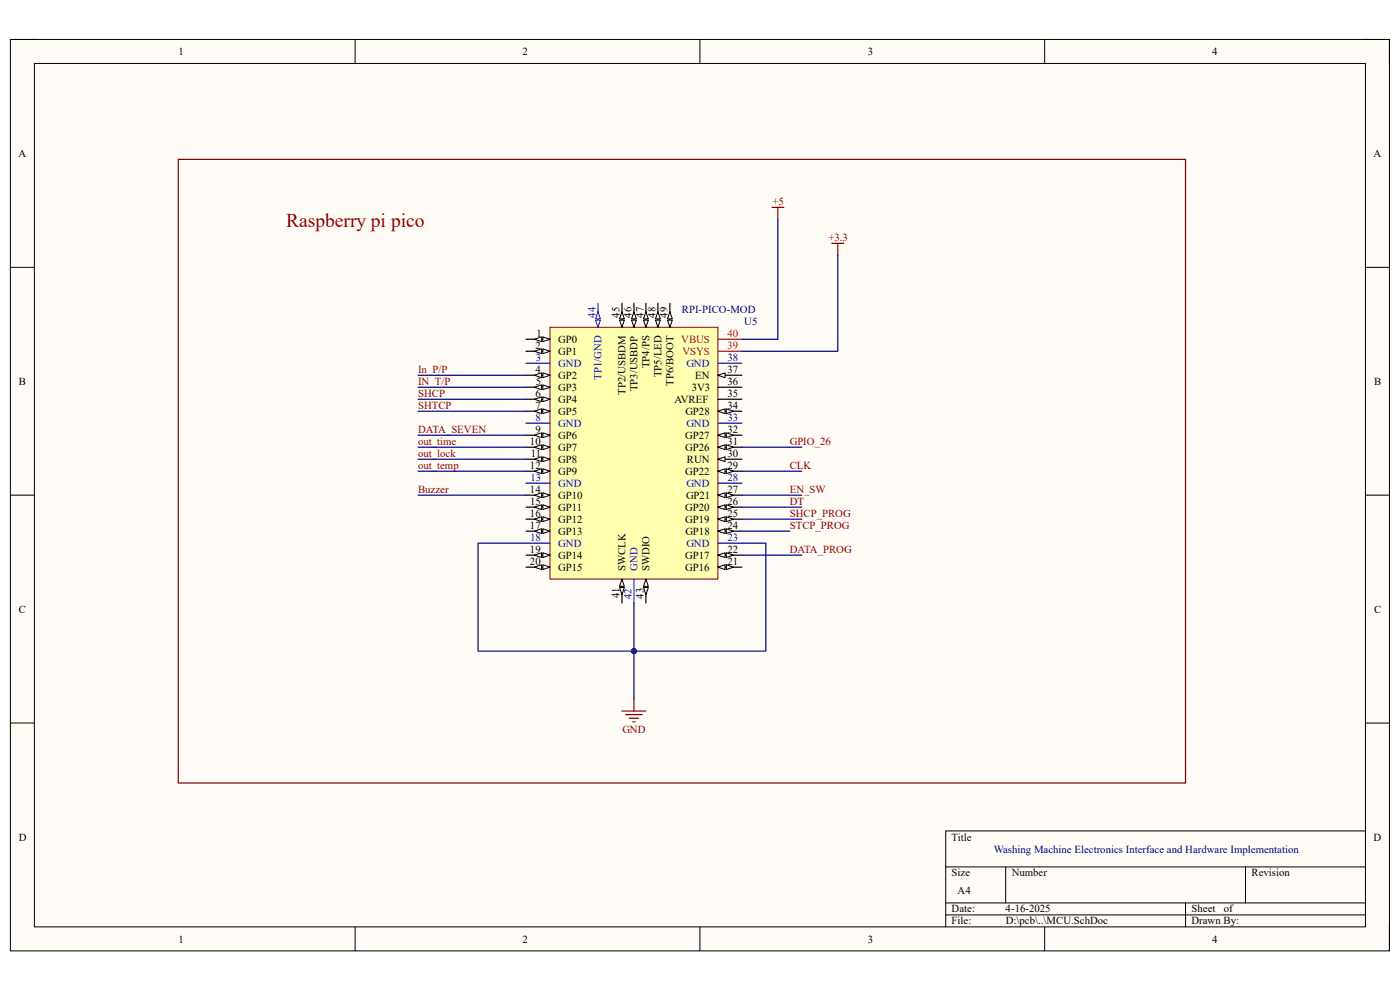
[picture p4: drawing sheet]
<svg xmlns="http://www.w3.org/2000/svg" width="297mm" height="210mm" viewBox="0 0 297 210" stroke-linecap="round" stroke-linejoin="round" font-family="sans-serif">
<path d="M2.2 8.4h292.6v193.3h-292.6z" fill-rule="evenodd" fill="#fffcf8"/>
<path d="M2.2 8.4h292.6v193.3h-292.6z" fill="none" stroke="#000" stroke-width=".21"/>
<path d="M7.3 13.5h282.4v183.1h-282.4z" fill-rule="evenodd" fill="#fffcf8"/>
<g fill="none" stroke="#000" stroke-width=".21">
<path d="M2.2 8.4h5.1M7.3 13.5h282.4v183.1h-282.4zM75.3 8.4v5.1M148.5 8.4v5.1M221.6 8.4v5.1M289.7 8.4h5.1v5.1M2.2 56.7h5.1M289.7 56.7h5.1M2.2 105h5.1M289.7 105.1h5.1M2.2 153.4h5.1M289.7 153.4h5.1"/>
<path d="M289.7 176.3h-89.1v20.3M75.3 196.6v5.1M148.5 196.6v5.1M200.6 183.9h89.1M200.6 191.5h89.1M200.6 194.1h89.1M213.4 183.9v7.6M221.6 196.6v5.1M251.5 191.5v5.1M264.2 183.9v7.6M294.8 196.6v5.1"/>
</g>
<path d="M116.7 69.4h35.6v53.5h-35.6z" fill-rule="evenodd" fill="#ffffb0"/>
<path d="M116.7 69.4h35.6v53.5h-35.6z" fill="none" stroke="#800000" stroke-width=".21"/>
<path d="M111.6 72h5.1" fill="none" stroke="#000" stroke-width=".25"/>
<path d="M115.2 71.5l1.5 .5-1.5 .5z" fill="#f8fcff"/>
<path d="M115.2 71.5l1.5 .5-1.5 .5z" fill="none" stroke="#000" stroke-width=".21"/>
<path d="M113.4 72l1.5-.5v1z" fill="#f8fcff"/>
<path d="M113.4 72l1.5-.5v1z" fill="none" stroke="#000" stroke-width=".21"/>
<path d="M111.6 74.5h5.1" fill="none" stroke="#000" stroke-width=".25"/>
<path d="M115.2 74l1.5 .5-1.5 .5z" fill="#f8fcff"/>
<path d="M115.2 74l1.5 .5-1.5 .5z" fill="none" stroke="#000" stroke-width=".21"/>
<path d="M113.4 74.5l1.5-.5v1z" fill="#f8fcff"/>
<path d="M113.4 74.5l1.5-.5v1z" fill="none" stroke="#000" stroke-width=".21"/>
<path d="M111.6 77.1h5.1" fill="none" stroke="#00f" stroke-width=".25"/>
<path d="M111.6 79.6h5.1" fill="none" stroke="#000" stroke-width=".25"/>
<path d="M115.2 79.1l1.5 .5-1.5 .5z" fill="#f8fcff"/>
<path d="M115.2 79.1l1.5 .5-1.5 .5z" fill="none" stroke="#000" stroke-width=".21"/>
<path d="M113.4 79.6l1.5-.5v1z" fill="#f8fcff"/>
<path d="M113.4 79.6l1.5-.5v1z" fill="none" stroke="#000" stroke-width=".21"/>
<path d="M111.6 82.1h5.1" fill="none" stroke="#000" stroke-width=".25"/>
<path d="M115.2 81.6l1.5 .5-1.5 .6z" fill="#f8fcff"/>
<path d="M115.2 81.6l1.5 .5-1.5 .6z" fill="none" stroke="#000" stroke-width=".21"/>
<path d="M113.4 82.1l1.5-.5v1.1z" fill="#f8fcff"/>
<path d="M113.4 82.1l1.5-.5v1.1z" fill="none" stroke="#000" stroke-width=".21"/>
<path d="M111.6 84.7h5.1" fill="none" stroke="#000" stroke-width=".25"/>
<path d="M115.2 84.2l1.5 .5-1.5 .5z" fill="#f8fcff"/>
<path d="M115.2 84.2l1.5 .5-1.5 .5z" fill="none" stroke="#000" stroke-width=".21"/>
<path d="M113.4 84.7l1.5-.5v1z" fill="#f8fcff"/>
<path d="M113.4 84.7l1.5-.5v1z" fill="none" stroke="#000" stroke-width=".21"/>
<path d="M111.6 87.2h5.1" fill="none" stroke="#000" stroke-width=".25"/>
<path d="M115.2 86.7l1.5 .5-1.5 .5z" fill="#f8fcff"/>
<path d="M115.2 86.7l1.5 .5-1.5 .5z" fill="none" stroke="#000" stroke-width=".21"/>
<path d="M113.4 87.2l1.5-.5v1z" fill="#f8fcff"/>
<path d="M113.4 87.2l1.5-.5v1z" fill="none" stroke="#000" stroke-width=".21"/>
<path d="M111.6 89.8h5.1" fill="none" stroke="#00f" stroke-width=".25"/>
<path d="M111.6 92.3h5.1" fill="none" stroke="#000" stroke-width=".25"/>
<path d="M115.2 91.8l1.5 .5-1.5 .5z" fill="#f8fcff"/>
<path d="M115.2 91.8l1.5 .5-1.5 .5z" fill="none" stroke="#000" stroke-width=".21"/>
<path d="M113.4 92.3l1.5-.5v1z" fill="#f8fcff"/>
<path d="M113.4 92.3l1.5-.5v1z" fill="none" stroke="#000" stroke-width=".21"/>
<path d="M111.6 94.9h5.1" fill="none" stroke="#000" stroke-width=".25"/>
<path d="M115.2 94.4l1.5 .5-1.5 .5z" fill="#f8fcff"/>
<path d="M115.2 94.4l1.5 .5-1.5 .5z" fill="none" stroke="#000" stroke-width=".21"/>
<path d="M113.4 94.9l1.5-.5v1z" fill="#f8fcff"/>
<path d="M113.4 94.9l1.5-.5v1z" fill="none" stroke="#000" stroke-width=".21"/>
<path d="M111.6 97.4h5.1" fill="none" stroke="#000" stroke-width=".25"/>
<path d="M115.2 96.9l1.5 .5-1.5 .5z" fill="#f8fcff"/>
<path d="M115.2 96.9l1.5 .5-1.5 .5z" fill="none" stroke="#000" stroke-width=".21"/>
<path d="M113.4 97.4l1.5-.5v1z" fill="#f8fcff"/>
<path d="M113.4 97.4l1.5-.5v1z" fill="none" stroke="#000" stroke-width=".21"/>
<path d="M111.6 100h5.1" fill="none" stroke="#000" stroke-width=".25"/>
<path d="M115.2 99.4l1.5 .6-1.5 .5z" fill="#f8fcff"/>
<path d="M115.2 99.4l1.5 .6-1.5 .5z" fill="none" stroke="#000" stroke-width=".21"/>
<path d="M113.4 100l1.5-.6v1.1z" fill="#f8fcff"/>
<path d="M113.4 100l1.5-.6v1.1z" fill="none" stroke="#000" stroke-width=".21"/>
<path d="M111.6 102.5h5.1" fill="none" stroke="#00f" stroke-width=".25"/>
<path d="M111.6 105h5.1" fill="none" stroke="#000" stroke-width=".25"/>
<path d="M115.2 104.5l1.5 .5-1.5 .6z" fill="#f8fcff"/>
<path d="M115.2 104.5l1.5 .5-1.5 .6z" fill="none" stroke="#000" stroke-width=".21"/>
<path d="M113.4 105l1.5-.5v1.1z" fill="#f8fcff"/>
<path d="M113.4 105l1.5-.5v1.1z" fill="none" stroke="#000" stroke-width=".21"/>
<path d="M111.6 107.6h5.1" fill="none" stroke="#000" stroke-width=".25"/>
<path d="M115.2 107.1l1.5 .5-1.5 .5z" fill="#f8fcff"/>
<path d="M115.2 107.1l1.5 .5-1.5 .5z" fill="none" stroke="#000" stroke-width=".21"/>
<path d="M113.4 107.6l1.5-.5v1z" fill="#f8fcff"/>
<path d="M113.4 107.6l1.5-.5v1z" fill="none" stroke="#000" stroke-width=".21"/>
<path d="M111.6 110.1h5.1" fill="none" stroke="#000" stroke-width=".25"/>
<path d="M115.2 109.6l1.5 .5-1.5 .5z" fill="#f8fcff"/>
<path d="M115.2 109.6l1.5 .5-1.5 .5z" fill="none" stroke="#000" stroke-width=".21"/>
<path d="M113.4 110.1l1.5-.5v1z" fill="#f8fcff"/>
<path d="M113.4 110.1l1.5-.5v1z" fill="none" stroke="#000" stroke-width=".21"/>
<path d="M111.6 112.7h5.1" fill="none" stroke="#000" stroke-width=".25"/>
<path d="M115.2 112.2l1.5 .5-1.5 .5z" fill="#f8fcff"/>
<path d="M115.2 112.2l1.5 .5-1.5 .5z" fill="none" stroke="#000" stroke-width=".21"/>
<path d="M113.4 112.7l1.5-.5v1z" fill="#f8fcff"/>
<path d="M113.4 112.7l1.5-.5v1z" fill="none" stroke="#000" stroke-width=".21"/>
<path d="M111.6 115.2h5.1" fill="none" stroke="#00f" stroke-width=".25"/>
<path d="M111.6 117.8h5.1" fill="none" stroke="#000" stroke-width=".25"/>
<path d="M115.2 117.3l1.5 .5-1.5 .5z" fill="#f8fcff"/>
<path d="M115.2 117.3l1.5 .5-1.5 .5z" fill="none" stroke="#000" stroke-width=".21"/>
<path d="M113.4 117.8l1.5-.5v1z" fill="#f8fcff"/>
<path d="M113.4 117.8l1.5-.5v1z" fill="none" stroke="#000" stroke-width=".21"/>
<path d="M111.6 120.3h5.1" fill="none" stroke="#000" stroke-width=".25"/>
<path d="M115.2 119.8l1.5 .5-1.5 .5z" fill="#f8fcff"/>
<path d="M115.2 119.8l1.5 .5-1.5 .5z" fill="none" stroke="#000" stroke-width=".21"/>
<path d="M113.4 120.3l1.5-.5v1z" fill="#f8fcff"/>
<path d="M113.4 120.3l1.5-.5v1z" fill="none" stroke="#000" stroke-width=".21"/>
<path d="M152.3 120.3h5.1" fill="none" stroke="#000" stroke-width=".25"/>
<path d="M152.3 120.3l1.5-.5v1z" fill="#f8fcff"/>
<path d="M152.3 120.3l1.5-.5v1z" fill="none" stroke="#000" stroke-width=".21"/>
<path d="M154.1 119.8l1.5 .5-1.5 .5z" fill="#f8fcff"/>
<path d="M154.1 119.8l1.5 .5-1.5 .5z" fill="none" stroke="#000" stroke-width=".21"/>
<path d="M152.3 117.8h5.1" fill="none" stroke="#000" stroke-width=".25"/>
<path d="M152.3 117.8l1.5-.5v1z" fill="#f8fcff"/>
<path d="M152.3 117.8l1.5-.5v1z" fill="none" stroke="#000" stroke-width=".21"/>
<path d="M154.1 117.3l1.5 .5-1.5 .5z" fill="#f8fcff"/>
<path d="M154.1 117.3l1.5 .5-1.5 .5z" fill="none" stroke="#000" stroke-width=".21"/>
<path d="M152.3 115.2h5.1" fill="none" stroke="#00f" stroke-width=".25"/>
<path d="M152.3 112.7h5.1" fill="none" stroke="#000" stroke-width=".25"/>
<path d="M152.3 112.7l1.5-.5v1z" fill="#f8fcff"/>
<path d="M152.3 112.7l1.5-.5v1z" fill="none" stroke="#000" stroke-width=".21"/>
<path d="M154.1 112.2l1.5 .5-1.5 .5z" fill="#f8fcff"/>
<path d="M154.1 112.2l1.5 .5-1.5 .5z" fill="none" stroke="#000" stroke-width=".21"/>
<path d="M152.3 110.1h5.1" fill="none" stroke="#000" stroke-width=".25"/>
<path d="M152.3 110.1l1.5-.5v1z" fill="#f8fcff"/>
<path d="M152.3 110.1l1.5-.5v1z" fill="none" stroke="#000" stroke-width=".21"/>
<path d="M154.1 109.6l1.5 .5-1.5 .5z" fill="#f8fcff"/>
<path d="M154.1 109.6l1.5 .5-1.5 .5z" fill="none" stroke="#000" stroke-width=".21"/>
<path d="M152.3 107.6h5.1" fill="none" stroke="#000" stroke-width=".25"/>
<path d="M152.3 107.6l1.5-.5v1z" fill="#f8fcff"/>
<path d="M152.3 107.6l1.5-.5v1z" fill="none" stroke="#000" stroke-width=".21"/>
<path d="M154.1 107.1l1.5 .5-1.5 .5z" fill="#f8fcff"/>
<path d="M154.1 107.1l1.5 .5-1.5 .5z" fill="none" stroke="#000" stroke-width=".21"/>
<path d="M152.3 105h5.1" fill="none" stroke="#000" stroke-width=".25"/>
<path d="M152.3 105l1.5-.5v1.1z" fill="#f8fcff"/>
<path d="M152.3 105l1.5-.5v1.1z" fill="none" stroke="#000" stroke-width=".21"/>
<path d="M154.1 104.5l1.5 .5-1.5 .6z" fill="#f8fcff"/>
<path d="M154.1 104.5l1.5 .5-1.5 .6z" fill="none" stroke="#000" stroke-width=".21"/>
<path d="M152.3 102.5h5.1" fill="none" stroke="#00f" stroke-width=".25"/>
<path d="M152.3 100h5.1" fill="none" stroke="#000" stroke-width=".25"/>
<path d="M152.3 100l1.5-.6v1.1z" fill="#f8fcff"/>
<path d="M152.3 100l1.5-.6v1.1z" fill="none" stroke="#000" stroke-width=".21"/>
<path d="M154.1 99.4l1.5 .6-1.5 .5z" fill="#f8fcff"/>
<path d="M154.1 99.4l1.5 .6-1.5 .5z" fill="none" stroke="#000" stroke-width=".21"/>
<path d="M152.3 97.4h5.1" fill="none" stroke="#000" stroke-width=".25"/>
<path d="M152.3 97.4l1.5-.5v1z" fill="#f8fcff"/>
<path d="M152.3 97.4l1.5-.5v1z" fill="none" stroke="#000" stroke-width=".21"/>
<path d="M152.3 94.9h5.1" fill="none" stroke="#000" stroke-width=".25"/>
<path d="M152.3 94.9l1.5-.5v1z" fill="#f8fcff"/>
<path d="M152.3 94.9l1.5-.5v1z" fill="none" stroke="#000" stroke-width=".21"/>
<path d="M154.1 94.4l1.5 .5-1.5 .5z" fill="#f8fcff"/>
<path d="M154.1 94.4l1.5 .5-1.5 .5z" fill="none" stroke="#000" stroke-width=".21"/>
<path d="M152.3 92.3h5.1" fill="none" stroke="#000" stroke-width=".25"/>
<path d="M152.3 92.3l1.5-.5v1z" fill="#f8fcff"/>
<path d="M152.3 92.3l1.5-.5v1z" fill="none" stroke="#000" stroke-width=".21"/>
<path d="M154.1 91.8l1.5 .5-1.5 .5z" fill="#f8fcff"/>
<path d="M154.1 91.8l1.5 .5-1.5 .5z" fill="none" stroke="#000" stroke-width=".21"/>
<path d="M152.3 89.8h5.1" fill="none" stroke="#00f" stroke-width=".25"/>
<path d="M152.3 87.2h5.1" fill="none" stroke="#000" stroke-width=".25"/>
<path d="M152.3 87.2l1.5-.5v1z" fill="#f8fcff"/>
<path d="M152.3 87.2l1.5-.5v1z" fill="none" stroke="#000" stroke-width=".21"/>
<path d="M154.1 86.7l1.5 .5-1.5 .5z" fill="#f8fcff"/>
<path d="M154.1 86.7l1.5 .5-1.5 .5z" fill="none" stroke="#000" stroke-width=".21"/>
<path d="M152.3 79.6h5.1M152.3 84.7h5.1M152.3 82.1h5.1" fill="none" stroke="#000" stroke-width=".25"/>
<path d="M152.3 79.6l1.5-.5v1z" fill="#f8fcff"/>
<path d="M152.3 79.6l1.5-.5v1z" fill="none" stroke="#000" stroke-width=".21"/>
<path d="M152.3 77.1h5.1" fill="none" stroke="#00f" stroke-width=".25"/>
<path d="M152.3 74.5h5.1M152.3 72h5.1" fill="none" stroke="#f00" stroke-width=".25"/>
<path d="M131.9 122.9v5" fill="none" stroke="#000" stroke-width=".25"/>
<path d="M131.9 122.9l.6 1.5h-1.1z" fill="#f8fcff"/>
<path d="M131.9 122.9l.6 1.5h-1.1z" fill="none" stroke="#000" stroke-width=".21"/>
<path d="M131.4 124.6h1.1l-.6 1.6z" fill="#f8fcff"/>
<path d="M131.4 124.6h1.1l-.6 1.6z" fill="none" stroke="#000" stroke-width=".21"/>
<path d="M134.5 122.9v5" fill="none" stroke="#00f" stroke-width=".25"/>
<path d="M137 122.9v5" fill="none" stroke="#000" stroke-width=".25"/>
<path d="M137 122.9l.5 1.5h-1z" fill="#f8fcff"/>
<path d="M137 122.9l.5 1.5h-1z" fill="none" stroke="#000" stroke-width=".21"/>
<path d="M136.5 124.6h1l-.5 1.6z" fill="#f8fcff"/>
<path d="M136.5 124.6h1l-.5 1.6z" fill="none" stroke="#000" stroke-width=".21"/>
<path d="M126.9 64.3v5.1" fill="none" stroke="#00f" stroke-width=".25"/>
<path d="M126.3 67.9h1.1l-.5 1.5z" fill="#f8fcff"/>
<path d="M126.3 67.9h1.1l-.5 1.5z" fill="none" stroke="#00f" stroke-width=".21"/>
<path d="M126.9 66.1l.5 1.5h-1.1z" fill="#f8fcff"/>
<path d="M126.9 66.1l.5 1.5h-1.1z" fill="none" stroke="#00f" stroke-width=".21"/>
<path d="M131.9 64.3v5.1" fill="none" stroke="#000" stroke-width=".25"/>
<path d="M131.4 67.9h1.1l-.6 1.5z" fill="#f8fcff"/>
<path d="M131.4 67.9h1.1l-.6 1.5z" fill="none" stroke="#000" stroke-width=".21"/>
<path d="M131.9 66.1l.6 1.5h-1.1z" fill="#f8fcff"/>
<path d="M131.9 66.1l.6 1.5h-1.1z" fill="none" stroke="#000" stroke-width=".21"/>
<path d="M134.5 64.3v5.1" fill="none" stroke="#000" stroke-width=".25"/>
<path d="M134 67.9h1l-.5 1.5z" fill="#f8fcff"/>
<path d="M134 67.9h1l-.5 1.5z" fill="none" stroke="#000" stroke-width=".21"/>
<path d="M134.5 66.1l.5 1.5h-1z" fill="#f8fcff"/>
<path d="M134.5 66.1l.5 1.5h-1z" fill="none" stroke="#000" stroke-width=".21"/>
<path d="M137 64.3v5.1" fill="none" stroke="#000" stroke-width=".25"/>
<path d="M136.5 67.9h1l-.5 1.5z" fill="#f8fcff"/>
<path d="M136.5 67.9h1l-.5 1.5z" fill="none" stroke="#000" stroke-width=".21"/>
<path d="M137 66.1l.5 1.5h-1z" fill="#f8fcff"/>
<path d="M137 66.1l.5 1.5h-1z" fill="none" stroke="#000" stroke-width=".21"/>
<path d="M139.6 64.3v5.1" fill="none" stroke="#000" stroke-width=".25"/>
<path d="M139.1 67.9h1l-.5 1.5z" fill="#f8fcff"/>
<path d="M139.1 67.9h1l-.5 1.5z" fill="none" stroke="#000" stroke-width=".21"/>
<path d="M139.6 66.1l.5 1.5h-1z" fill="#f8fcff"/>
<path d="M139.6 66.1l.5 1.5h-1z" fill="none" stroke="#000" stroke-width=".21"/>
<path d="M142.1 64.3v5.1" fill="none" stroke="#000" stroke-width=".25"/>
<path d="M141.6 67.9h1l-.5 1.5z" fill="#f8fcff"/>
<path d="M141.6 67.9h1l-.5 1.5z" fill="none" stroke="#000" stroke-width=".21"/>
<path d="M142.1 66.1l.5 1.5h-1z" fill="#f8fcff"/>
<path d="M142.1 66.1l.5 1.5h-1z" fill="none" stroke="#000" stroke-width=".21"/>
<path d="M163.7 44h2.6M165 44v2.5M176.5 51.6h2.5M177.7 51.6v2.6M131.9 150.8h5.1M132.7 151.6h3.6M133.5 152.4h2M134.2 153.1h.5M134.5 148.3v2.5" fill="none" stroke="#800000" stroke-width=".25"/>
<g fill="none" stroke="#000080" stroke-width=".25">
<path d="M88.7 79.6h22.9M88.7 82.1h22.9M88.7 84.7h22.9M88.7 87.2h22.9M88.7 92.3h22.9M88.7 94.9h22.9M88.7 97.4h22.9M88.7 100h22.9M157.4 94.9h12.7M157.4 100h12.7M88.7 105h22.9M157.4 105h12.7"/>
<path d="M157.4 107.6h12.7M157.4 110.1h12.7M157.4 112.7h10.2M157.4 117.8h12.7M134.5 127.9v20.4"/>
</g>
<circle cx="134.5" cy="138.1" r=".51" fill="#000080"/>
<circle cx="134.5" cy="138.1" r=".51" fill="none" stroke="#000080" stroke-width=".21"/>
<path d="M111.6 115.2h-10.2v22.9h33.1" fill="none" stroke="#000080" stroke-width=".25"/>
<circle cx="134.5" cy="138.1" r=".51" fill="#000080"/>
<circle cx="134.5" cy="138.1" r=".51" fill="none" stroke="#000080" stroke-width=".21"/>
<path d="M157.4 115.2h5.1v22.9h-28" fill="none" stroke="#000080" stroke-width=".25"/>
<circle cx="134.5" cy="138.1" r=".51" fill="#000080"/>
<circle cx="134.5" cy="138.1" r=".51" fill="none" stroke="#000080" stroke-width=".21"/>
<path d="M165 46.5v25.5h-7.6M177.7 54.2v20.3h-20.3" fill="none" stroke="#000080" stroke-width=".25"/>
<path d="M37.8 33.8h213.7v132.3h-213.7z" fill="none" stroke="#800000" stroke-width=".25"/>
<text font-size="4.1" fill="#980000" x="60.7" y="48.2">Raspberry pi pico</text>
<g font-size="2.3">
<text x="37.9" y="11.7">1</text>
<text x="110.9" y="11.7">2</text>
<text x="184.1" y="11.7">3</text>
<text x="257.1" y="11.7">4</text>
<text x="3.9" y="33.3">A</text>
<text x="291.4" y="33.3">A</text>
<text x="113.8" y="71.5">1</text>
<text x="131.4" y="67.4" transform="rotate(-90 131.4 67.4)">45</text>
<text x="134" y="67.4" transform="rotate(-90 134 67.4)">46</text>
<text x="136.5" y="67.4" transform="rotate(-90 136.5 67.4)">47</text>
<text x="139.1" y="67.4" transform="rotate(-90 139.1 67.4)">48</text>
<text x="141.6" y="67.4" transform="rotate(-90 141.6 67.4)">49</text>
<text x="113.6" y="74">2</text>
<text x="118.4" y="72.7">GP0</text>
<text x="118.4" y="75.3">GP1</text>
<text x="4" y="81.6">B</text>
<text x="113.6" y="79.1">4</text>
<text x="113.7" y="81.6">5</text>
<text x="118.4" y="80.3">GP2</text>
<text x="118.4" y="82.9">GP3</text>
<text x="132.7" y="83.8" transform="rotate(-90 132.7 83.8)">TP2/USBDM</text>
<text x="135.3" y="83" transform="rotate(-90 135.3 83)">TP3/USBDP</text>
<text x="137.8" y="78.1" transform="rotate(-90 137.8 78.1)">TP4/PS</text>
<text x="140.3" y="80.1" transform="rotate(-90 140.3 80.1)">TP5/LED</text>
<text x="142.9" y="81.9" transform="rotate(-90 142.9 81.9)">TP6/BOOT</text>
<text x="146.8" y="82.9">3V3</text>
<text x="147.5" y="80.3">EN</text>
<text x="154.3" y="81.6">36</text>
<text x="154.3" y="79.1">37</text>
<text x="291.5" y="81.6">B</text>
<text x="113.6" y="84.2">6</text>
<text x="113.6" y="86.7">7</text>
<text x="118.4" y="85.4">GP4</text>
<text x="118.4" y="88">GP5</text>
<text x="143.1" y="85.4">AVREF</text>
<text x="145.4" y="88">GP28</text>
<text x="154.3" y="86.7">34</text>
<text x="154.3" y="84.2">35</text>
<text x="112.4" y="94.4">10</text>
<text x="113.6" y="91.8">9</text>
<text x="118.4" y="93.1">GP6</text>
<text x="118.4" y="95.6">GP7</text>
<text x="145.4" y="95.6">GP26</text>
<text x="145.4" y="93.1">GP27</text>
<text x="154.3" y="94.4">31</text>
<text x="154.3" y="91.8">32</text>
<text x="112.4" y="99.4">12</text>
<text x="112.6" y="96.9">11</text>
<text x="118.4" y="98.2">GP8</text>
<text x="118.4" y="100.7">GP9</text>
<text x="145.4" y="100.7">GP22</text>
<text x="145.7" y="98.2">RUN</text>
<text x="154.3" y="99.4">29</text>
<text x="154.3" y="96.9">30</text>
<text x="112.4" y="104.5">14</text>
<text x="112.5" y="107.1">15</text>
<text x="118.4" y="105.8">GP10</text>
<text x="145.5" y="105.8">GP21</text>
<text x="154.3" y="107.1">26</text>
<text x="154.3" y="104.5">27</text>
<text x="112.4" y="109.6">16</text>
<text x="112.4" y="112.1">17</text>
<text x="118.4" y="108.3">GP11</text>
<text x="118.4" y="110.9">GP12</text>
<text x="118.4" y="113.4">GP13</text>
<text x="145.4" y="110.9">GP19</text>
<text x="145.4" y="108.3">GP20</text>
<text x="145.4" y="113.4">GP18</text>
<text x="154.3" y="112.1">24</text>
<text x="154.3" y="109.6">25</text>
<text x="112.4" y="117.3">19</text>
<text x="112.4" y="119.8">20</text>
<text x="118.4" y="118.5">GP14</text>
<text x="145.4" y="118.5">GP17</text>
<text x="154.3" y="119.8">21</text>
<text x="154.3" y="117.3">22</text>
<text x="118.4" y="121.1">GP15</text>
<text x="132.7" y="121.1" transform="rotate(-90 132.7 121.1)">SWCLK</text>
<text x="137.8" y="121.1" transform="rotate(-90 137.8 121.1)">SWDIO</text>
<text x="145.4" y="121.1">GP16</text>
<text x="4" y="130">C</text>
<text x="131.4" y="126.9" transform="rotate(-90 131.4 126.9)">41</text>
<text x="136.5" y="127" transform="rotate(-90 136.5 127)">43</text>
<text x="291.5" y="130">C</text>
<text x="4" y="178.3">D</text>
<text x="201.9" y="178.3">Title</text>
<text x="291.4" y="178.3">D</text>
<text x="201.9" y="185.9">Size</text>
<text x="214.6" y="185.9">Number</text>
<text x="265.5" y="185.9">Revision</text>
<text x="203.2" y="189.7">A4</text>
<text x="201.9" y="193.5">Date:</text>
<text x="201.9" y="196.1">File:</text>
<text x="213.3" y="193.5">4-16-2025</text>
<text x="213.4" y="196.1">D:\pcb\..\MCU.SchDoc</text>
<text x="252.8" y="196.1">Drawn By:</text>
<text x="252.8" y="193.5">Sheet</text>
<text x="259.6" y="193.5">of</text>
<text x="37.9" y="199.9">1</text>
<text x="110.9" y="199.9">2</text>
<text x="184.1" y="199.9">3</text>
<text x="257.1" y="199.9">4</text>
</g>
<g font-size="2.3" fill="#800000">
<text x="163.9" y="43.5">+5</text>
<text x="175.8" y="51.1">+3.3</text>
<text x="88.7" y="81.6">IN_T/P</text>
<text x="88.7" y="79.1">In_P/P</text>
<text x="88.7" y="84.2">SHCP</text>
<text x="88.7" y="86.7">SHTCP</text>
<text x="88.7" y="91.8">DATA_SEVEN</text>
<text x="88.7" y="94.4">out_time</text>
<text x="167.6" y="94.4">GPIO_26</text>
<text x="88.7" y="96.9">out_lock</text>
<text x="88.7" y="99.4">out_temp</text>
<text x="167.6" y="99.4">CLK</text>
<text x="88.7" y="104.5">Buzzer</text>
<text x="167.6" y="104.5">EN_SW</text>
<text x="167.6" y="107.1">DT</text>
<text x="167.6" y="109.6">SHCP_PROG</text>
<text x="167.6" y="112.1">STCP_PROG</text>
<text x="167.6" y="117.3">DATA_PROG</text>
<text x="132" y="155.4">GND</text>
</g>
<g font-size="2.3" fill="#00f">
<text x="126.4" y="67.4" transform="rotate(-90 126.4 67.4)">44</text>
<text x="113.7" y="76.5">3</text>
<text x="118.4" y="77.8">GND</text>
<text x="145.6" y="77.8">GND</text>
<text x="154.3" y="76.5">38</text>
<text x="127.6" y="80.6" transform="rotate(-90 127.6 80.6)">TP1/GND</text>
<text x="113.6" y="89.3">8</text>
<text x="154.3" y="89.3">33</text>
<text x="118.4" y="90.6">GND</text>
<text x="145.6" y="90.6">GND</text>
<text x="112.5" y="102">13</text>
<text x="154.3" y="102">28</text>
<text x="118.4" y="103.3">GND</text>
<text x="145.6" y="103.3">GND</text>
<text x="112.5" y="114.7">18</text>
<text x="118.4" y="116">GND</text>
<text x="145.6" y="116">GND</text>
<text x="154.3" y="114.7">23</text>
<text x="135.3" y="121.1" transform="rotate(-90 135.3 121.1)">GND</text>
<text x="134" y="127.1" transform="rotate(-90 134 127.1)">42</text>
</g>
<g font-size="2.3" fill="#000080">
<text x="144.7" y="66.4">RPI-PICO-MOD</text>
<text x="157.9" y="68.9">U5</text>
<text x="210.8" y="180.8">Washing Machine Electronics Interface and Hardware Implementation</text>
</g>
<g font-size="2.3" fill="#f00">
<text x="154.3" y="71.5">40</text>
<text x="144.5" y="72.7">VBUS</text>
<text x="144.8" y="75.3">VSYS</text>
<text x="154.3" y="74">39</text>
</g>
</svg>
